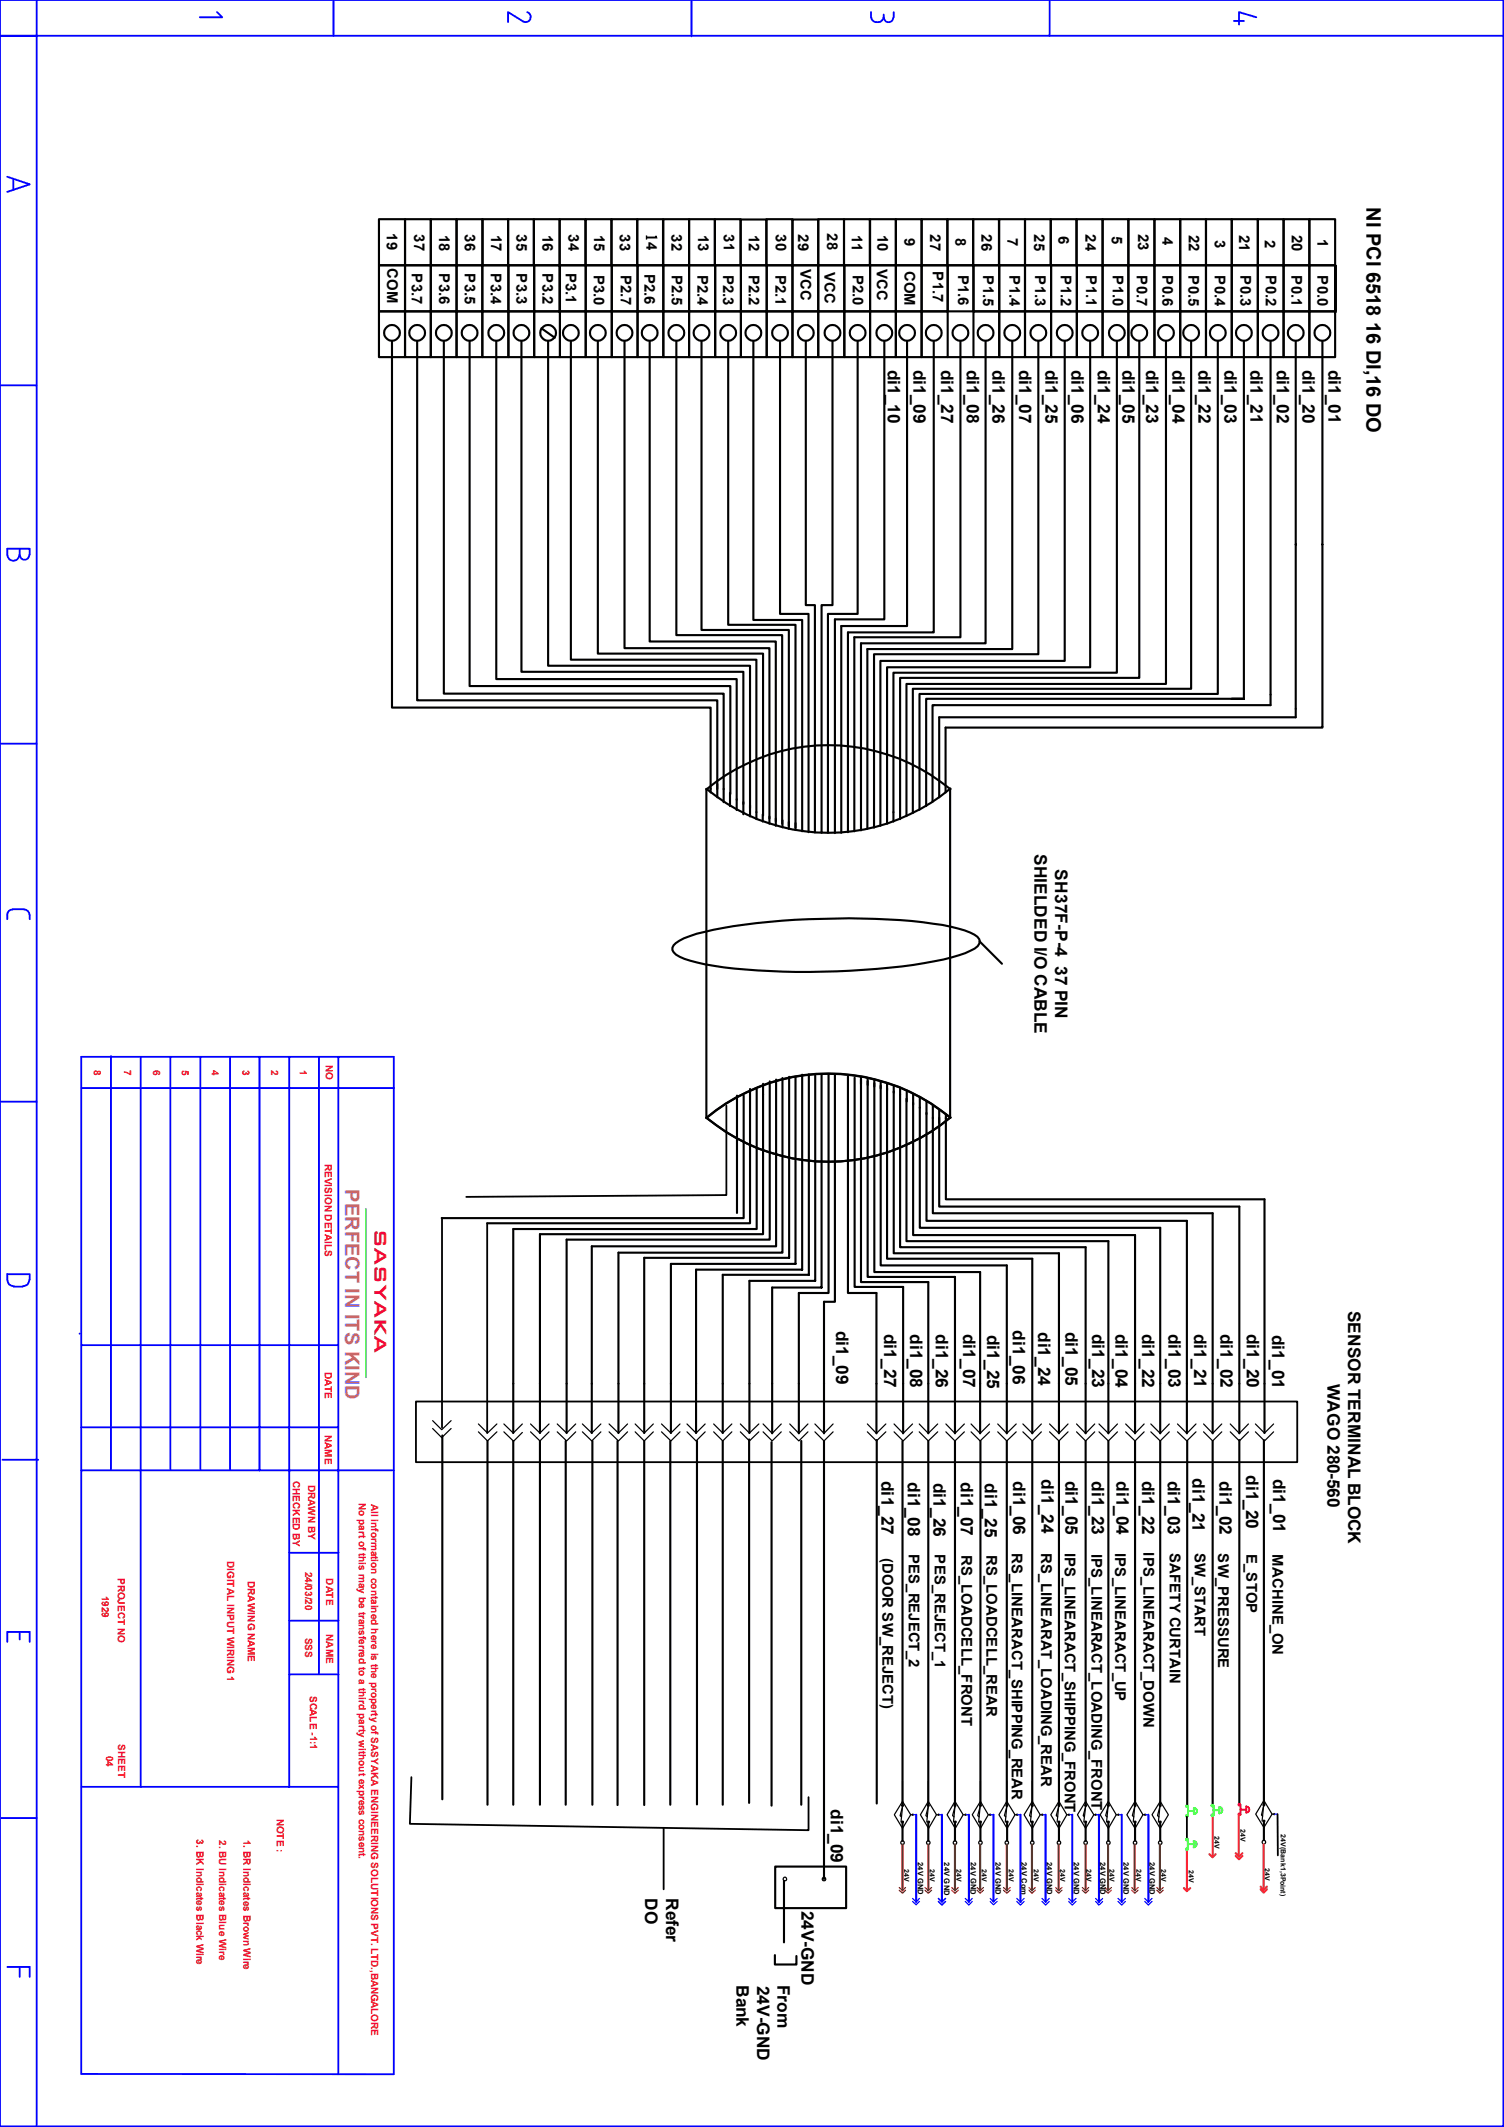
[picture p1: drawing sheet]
<svg xmlns="http://www.w3.org/2000/svg" width="210mm" height="297mm" viewBox="0 0 210 297" stroke-linecap="round" stroke-linejoin="round" font-family="sans-serif">
<g fill="none" stroke="#00f" stroke-width=".25">
<path d="M0 0h209.9v296.9h-209.9zM0 5h209.9M5.1 0v296.9M30.3 1.7l.7 .7h-3.1M46.6 0v5M73.6 1.7l.3 .1 .2 .6M74.1 2.4a.67 .67 0 0 1-1 .6l-2.1-1.3v1.4M96.6 0v5.1M121.6 1.7v.7M121.7 2.4a.86 .86 0 0 0 .8 .7 .86 .86 0 0 0 .9-.7M123.4 2a.75 .75 0 0 0 .2 .9 .75 .75 0 0 0 .9 .1l.3-.6M124.8 1.7v.7"/>
<path d="M146.6 0v5M172.3 2.9h1.4M175.4 2.4l-2.4-.7v1.7M1 24.7l3.1 1-3.1 1.1M1.9 25v1.5M.1 53.8h5M2.7 77.5a.85 .85 0 0 1-.8 .8 .85 .85 0 0 1-.9-.8v-.9h3.1v.9M2.8 76.6v.9a.68 .68 0 0 0 .6 .7 .68 .68 0 0 0 .7-.7M.1 103.8h5M1.8 127a.73 .73 0 0 0-.8 .8v.6M1.8 127h1.5M3.3 127a.73 .73 0 0 1 .8 .8"/>
<path d="M4.1 127.8v.6M.1 153.8h5M11.3 147.6h43.7v142h-43.7zM11.3 151.9h43.7M15.5 147.5v57.8M19.6 147.6v101.9M23.8 147.6v57.7M28 147.6v57.7M32.1 147.6v57.7M36.2 147.6v57.7M40.4 147.6v101.9M44.5 147.6v86.2"/>
<path d="M47.2 147.6v142M1.9 179.7h1.3M4.1 178.7a.87 .87 0 0 1-.9 .9M4.1 178.7v-.8h-3.1a1.32 1.32 0 0 0 .6 1.6l.3 .1M11.1 186.2h.1M11.3 199.3h35.9M11.3 187.8h35.9M.3 203.8h5M11.3 205.3h43.7M40.4 216.8h6.9M1 229.3v-1.4h3.1v1.4M2.8 227.9v1"/>
<path d="M40.4 233.8h6.9M40.4 226.3h6.9M.2 253.9h4.9M11.3 249.5h35.9M1 274.7h3.1v1.4M2.8 274.7v1.4"/>
</g>
<path d="M51.1 168.8v23.5" fill="none" stroke="#00dda5" stroke-width=".25"/>
<g fill="none" stroke="#000" stroke-width=".3">
<path d="M52.9 37h3.7v6.5h-3.7zM52.9 30.6h3.7v6.4h-3.7zM56.6 37h3.6v6.5h-3.6zM56.6 30.6h3.6v6.4h-3.6zM60.2 37h3.6v6.5h-3.6zM60.2 30.6h3.6v6.4h-3.6zM63.8 37h3.6v6.5h-3.6zM63.8 30.6h3.6v6.4h-3.6zM67.4 37h3.6v6.5h-3.6zM67.4 30.6h3.6v6.4h-3.6zM71 30.6h3.5v6.4h-3.5zM71 37h3.6v6.5h-3.6z"/>
<path d="M74.5 30.6h3.6v6.4h-3.6zM74.6 37h3.6v6.6v-6.6v6.6v-6.6v6.5h-3.6zM78.1 30.6h3.6v6.4h-3.6zM78.2 37h3.6v6.5h-3.6zM81.8 37h3.6v6.5h-3.6zM81.8 30.6h3.6v6.4h-3.6zM85.4 30.6h3.6v6.4h-3.6zM85.4 37h3.6v6.5h-3.6zM89 30.6h3.6v6.4h-3.6zM89 37h3.6v6.5h-3.6zM92.6 37h3.6v6.5h-3.6zM92.6 30.6h3.6v6.4h-3.6z"/>
<path d="M96.2 37h3.7v6.5h-3.7zM96.2 30.6h3.6v6.4h-3.6zM99.8 30.6h3.6v6.4h-3.6zM99.9 37h3.6v6.5h-3.6zM103.4 30.6h3.6v6.4h-3.6zM103.5 37h3.6v6.5h-3.6zM107 30.6h3.7v6.4h-3.7zM107.1 37h3.6v6.5h-3.6zM110.7 37h3.6v6.5h-3.6zM110.7 30.6h3.6v6.4h-3.6zM114.3 37h3.6v6.5h-3.6zM114.3 30.6h3.6v6.4h-3.6z"/>
<path d="M117.9 30.6h3.6v6.4h-3.6zM117.9 37h3.6v6.5h-3.6zM121.5 37h3.6v6.5h-3.6zM121.5 30.6h3.6v6.4h-3.6zM125.1 37h3.6v6.5h-3.6zM125.1 30.6h3.6v6.4h-3.6zM128.7 37h3.6v6.5h-3.6zM128.7 30.6h3.6v6.4h-3.6zM132.3 30.6h3.6v6.4h-3.6zM132.3 37h3.6v6.5h-3.6zM135.9 30.6h3.6v6.4h-3.6zM135.9 37h3.6v6.5h-3.6z"/>
<path d="M139.5 37h3.6v6.5h-3.6zM139.5 30.6h3.6v6.4h-3.6zM143.1 37h3.7v6.5h-3.7zM143.1 30.6h3.6v6.4h-3.6zM146.7 30.6h3.6v6.4h-3.6zM146.8 37h3.6v6.5h-3.6zM150.3 30.6h3.7v6.4h-3.7zM150.4 37h3.6v6.5h-3.6zM154 37h3.6v6.5h-3.6zM154 30.6h3.6v6.4h-3.6zM157.6 37h3.6v6.5h-3.6zM157.6 30.6h3.6v6.4h-3.6z"/>
<path d="M161.2 37h3.6v6.5h-3.6zM161.2 30.6h3.6v6.4h-3.6zM164.8 37h3.6v6.5h-3.6zM164.8 30.6h3.6v6.4h-3.6zM168.4 37h3.6v6.5h-3.6zM168.4 30.6h3.6v6.4h-3.6zM172 37h3.6v6.5h-3.6zM172 30.6h3.6v6.4h-3.6zM175.6 37h3.6v6.5h-3.6zM175.6 30.6h3.6v6.4h-3.6zM179.2 37h3.6v6.5h-3.6zM179.2 30.6h3.6v6.4h-3.6z"/>
<path d="M182.8 37h3.6v6.6v-6.6v6.6v-6.6v6.5h-3.6zM182.8 30.6h3.6v6.4h-3.6zM52.9 43.5h3.7v6.4h-3.7zM54.7 47.6v51.2h44.5v11.4M56.6 43.5h3.6v6.4h-3.6zM58.3 47.6v50.2h41.9v12.4M60.2 43.5h3.6v6.4h-3.6zM62 47.6v49.3h39v13.3M63.8 43.5h3.6v6.4h-3.6zM65.6 47.6v48.2h36.4v15.1M67.4 43.5h3.6v6.4h-3.6zM69.3 47.6v47.2h33.6v16.9"/>
<path d="M71 43.5h3.6v6.4h-3.6zM72.8 47.6v46.2h31v18.5M74.6 43.5h3.6v6.4h-3.6zM75.6 45.8l1.9 1.4M76.5 47.6v45.4h28.2v19.9M78.2 43.5h3.6v6.4h-3.6zM79.7 47.6v44.5h25.9v22.3M81.8 43.5h3.6v6.4h-3.6zM83.5 47.6v43.7h23.1v22.6M85.4 43.5h3.6v6.4h-3.6zM87.2 47.6v42.9h20.2v23.8M89 43.5h3.6v6.4h-3.6z"/>
<path d="M90.7 47.6v42h17.6v25.1M92.6 43.5h3.6v6.4h-3.6zM94.4 47.6v41.1h14.8v26.3M96.2 43.5h3.7v6.4h-3.7zM98 47.6v40.4h12.2v27.3M99.9 43.5h3.6v6.4h-3.6zM101.7 47.6v39.6h9.4v28.4M103.5 43.5h3.6v6.4h-3.6zM105.2 47.6v39h6.8v29.5M107.1 43.5h3.6v6.4h-3.6zM108.9 47.6v38.1h4v30.5M110.7 43.5h3.6v6.4h-3.6z"/>
<path d="M112.5 47.6v36.9h1.3v31.7M114.3 43.5h3.6v6.4h-3.6zM116.2 47.6v36.9h-1.5v31.8M117.9 43.5h3.6v6.4h-3.6zM119.8 47.6v38.1h-4.2v30.6M121.5 43.5h3.6v6.4h-3.6zM123.5 47.6v38.9h-6.9v29.8M125.1 43.5h3.6v6.4h-3.6zM126.7 47.6v39.8h-9.2v28.9M128.7 43.5h3.6v6.4h-3.6zM130.4 47.6v40.7h-12v27.9M132.3 49.9h3.6"/>
<path d="M134.1 47.6v41.4h-14.8v27.1M135.9 43.5h3.6v6.4h-3.6zM137.6 47.6v42.2h-17.4v26.2M139.5 43.5h3.6v6.4h-3.6zM141.4 47.6v43h-20.3v25.1M143.1 43.5h3.7v6.4h-3.7zM145 47.6v43.8h-23v24.2M146.8 43.5h3.6v6.4h-3.6zM148.7 47.6v44.7h-25.8v23M150.4 43.5h3.6v6.4h-3.6zM152.2 47.6v45.6h-28.3v21.8M154 43.5h3.6v6.4h-3.6z"/>
<path d="M156 47.6v46.3h-31.2v20.8M157.6 43.5h3.6v6.4h-3.6zM159.1 47.6v47.1h-33.4v19.7M161.2 43.5h3.6v6.4h-3.6zM162.8 47.6v47.9h-36.2v18.5M164.8 43.5h3.6v6.4h-3.6zM166.3 47.6v48.6h-38.8v17.3M168.4 43.5h3.6v6.4h-3.6zM170.1 47.6v49.3h-41.7v16.2M172 43.5h3.6v6.4h-3.6zM173.7 47.6v50M175.6 43.5h3.6v6.4h-3.6z"/>
<path d="M177.4 47.6v50.9h-47.2v13.5M179.2 43.5h3.6v6.4h-3.6zM180.9 47.6v52.6h-49.8v11.1M182.8 43.5h3.6v6.4h-3.6zM184.7 47.6v54h-52.7v9.1M172 97.6h1.7h-44.4v15M98.6 110.2v45.8M99.2 110.1v.6M100.2 109.5v1.8M101 110.2v1.8M101.9 110.7v1.9M102.9 111.6v1.5"/>
<path d="M103.8 112v1.7M104.7 112.5v1.5M106.5 113.7v1M107.4 114v1M108.3 114.3v1M109.3 114.6v.9M110.2 114.8v.9M111.1 114.9v1M132.7 110.2v45.8M132.7 110.1a26.6 26.6 0 0 1-34.1 .1M132.7 110.2a26.6 26.6 0 0 0-34.1 0M94.1 132a8.1 8.1 0 0 1 4.3-1.9 93.3 93.3 0 0 1 22-1.8 59.7 59.7 0 0 1 13.4 1.4 7.1 7.1 0 0 1 2.7 1.1 .84 .84 0 0 1 0 1.3 11.4 11.4 0 0 1-4.8 1.9 101.5 101.5 0 0 1-22.4 1.7 57.4 57.4 0 0 1-12.9-1.5 3.9 3.9 0 0 1-2.5-1.5v-.4z"/>
<path d="M136.8 131.4l3.1 3.2M98.6 156.1a26.6 26.6 0 0 1 34.1-.1 26.6 26.6 0 0 1-34.1 .1zM102.9 153v16.4M103.8 153v17.1h-42.1M104.7 152.1v18.7h-36.7M105.7 152.1v19.5h-34v28.5M106.6 151.3v21h-31.2v27.8M107.5 151v22.1h-28.4v27M108.4 150.7v23.3h-25.8v26.1M109.3 150.5v24.4h-22.9v25.2M110.2 150.4v25.2h-20.2v24.5M111.1 150.4v26.1h-17.4v23.6"/>
<path d="M112 150.1v27.2h-14.8v22.8M112.9 150v28h-12v22.1M113.8 150v28.9h-9.2v21.2M114.7 150v29.8h-6.9v20.4M115.7 150v30.6h-4.2v19.6M116.6 150v31.8h-1.5v18.4M118.4 150.3v30.3h4v19.6M119.3 150.5v29.2h6.8v20.5M120.2 150.7v28.3h9.4v21.2M120.2 150.4v.9M121.2 150.5v1M121.2 151v27.3h12.1v21.9"/>
<path d="M122.1 150.7v1M122.1 151.3v26.3h14.8v22.6M123 151.6v25.1h17.6v23.5M123 151v1M123.9 151.3v.9M123.9 152v23.8h20.2v24.4M124.8 152.4v22.6h23.1v25.2M124.8 151.6v1M125.7 151.9v22.3h25.9v26M126.6 153.4v19.9h28.2v26.9M126.6 152.3v1.5M127.5 152.7v1.6"/>
<path d="M127.5 154v18.5h31v27.7M128.4 153.2v1.5M128.4 154.6v16.8h33.6v28.8M129.4 155.4v15.1h36.3v29.7M129.4 153.7v1.9M130.3 154.3v1.8M130.3 156.1v13.3h39v30.8M131.1 156.1v12.4h42v31.7M131.1 154.9v1.9M132.1 155.6v.6M132.1 156.1v11.4h44.5v32.6M132.7 156.1a26.6 26.6 0 0 0-34.1 0"/>
<path d="M61.8 200.4v50.8M68.1 201.2v50.8M71.7 201.2v50.8M75.4 201.2v50.8M79 201.2v50.8M82.7 201.2v50.8M86.2 201.2v50.9M90 201.2v50.9M93.6 201.2v50.8M97.3 201.2v50.8M100.9 201.2v50.8M104.6 201v50.8"/>
<path d="M107.7 201.4v50.7M111.9 201.2v50.8M115.1 201.2v61.2M122.4 201.1v50.7M126 201.2v50.8M129.6 201.2v50.8M133.3 201.2v50.8M136.9 201.2v50.8M140.6 201.2v50.8M144.1 201.2v50.8M147.9 201.2v50.8M151.6 201.2v50.8"/>
<path d="M154.8 201.2v50.8M158.5 201.2v50.8M162 201.2v50.8M165.8 201.2v50.8M169.3 201.2v50.8M173.1 201.1v50.7M176.5 201.1v50.8M126 254.6v2.4M129.6 254.6v2.4M133.3 254.6v2.4M136.9 254.6v2.4M140.6 254.6v2.4"/>
<path d="M144.1 254.6v2.4M147.9 254.6v2.4M151.6 254.6v2.4M154.8 254.6v2.4M158.5 254.6v2.4M162 254.6v2.4M176.5 254.5v2.5M108.2 273v1.3h3v-1.2M108.2 260.6h10v5.8h-10zM109.5 262.6v8.6"/>
<circle cx="54.7" cy="46.5" r="1.1"/>
<circle cx="58.3" cy="46.5" r="1.1"/>
<circle cx="62" cy="46.5" r="1.1"/>
<circle cx="65.6" cy="46.5" r="1.1"/>
<circle cx="69.3" cy="46.5" r="1.1"/>
<circle cx="72.8" cy="46.5" r="1.1"/>
<circle cx="76.5" cy="46.5" r="1.1"/>
<circle cx="79.7" cy="46.5" r="1.1"/>
<circle cx="83.5" cy="46.5" r="1.1"/>
<circle cx="87.2" cy="46.5" r="1.1"/>
<circle cx="90.7" cy="46.5" r="1.1"/>
<circle cx="94.5" cy="46.5" r="1.1"/>
<circle cx="98" cy="46.5" r="1.1"/>
<circle cx="101.7" cy="46.5" r="1.1"/>
<circle cx="105.2" cy="46.5" r="1.1"/>
<circle cx="108.9" cy="46.5" r="1.1"/>
<circle cx="112.5" cy="46.5" r="1.1"/>
<circle cx="116.3" cy="46.5" r="1.1"/>
<circle cx="119.8" cy="46.5" r="1.1"/>
<circle cx="123.5" cy="46.5" r="1.1"/>
<circle cx="126.7" cy="46.5" r="1.1"/>
<circle cx="130.4" cy="46.5" r="1.1"/>
<circle cx="134.1" cy="46.5" r="1.1"/>
<circle cx="137.6" cy="46.5" r="1.1"/>
<circle cx="141.4" cy="46.5" r="1.1"/>
<circle cx="145" cy="46.5" r="1.1"/>
<circle cx="148.7" cy="46.5" r="1.1"/>
<circle cx="152.2" cy="46.5" r="1.1"/>
<circle cx="156" cy="46.5" r="1.1"/>
<circle cx="159.1" cy="46.5" r="1.1"/>
<circle cx="162.8" cy="46.5" r="1.1"/>
<circle cx="166.3" cy="46.5" r="1.1"/>
<circle cx="170.1" cy="46.5" r="1.1"/>
<circle cx="173.7" cy="46.5" r="1.1"/>
<circle cx="177.4" cy="46.5" r="1.1"/>
<circle cx="180.9" cy="46.5" r="1.1"/>
<circle cx="184.7" cy="46.5" r="1.1"/>
</g>
<g fill="none" stroke="#952500" stroke-width=".17">
<path d="M125.6 263.9l.4 .5 .4-.5M125.6 263.6l.4 .4 .4-.4M129.2 263.9l.4 .5 .5-.5M129.2 263.6l.4 .4 .5-.4M132.9 263.9l.4 .5 .5-.5M132.9 263.6l.4 .4 .5-.4M136.4 263.9l.5 .5 .4-.5M136.4 263.6l.5 .4 .4-.4M140.1 263.9l.5 .5 .5-.5M140.1 263.6l.5 .4 .5-.4M143.7 263.9l.4 .5 .5-.5M143.7 263.6l.4 .4 .5-.4"/>
<path d="M147.4 263.9l.4 .5 .5-.5M147.4 263.6l.4 .4 .5-.4M151.1 263.9l.5 .5 .4-.5M151.1 263.6l.5 .4 .4-.4M154.3 263.9l.4 .5 .5-.5M154.3 263.6l.4 .4 .5-.4M158 263.9l.5 .5 .4-.5M158 263.6l.5 .4 .4-.4M161.5 263.9l.5 .5 .4-.5M161.5 263.6l.5 .4 .4-.4"/>
</g>
<g fill="none" stroke="#000" stroke-width=".17">
<path d="M60.4 199.5l1.3 1.2 1.3-1.2M60.4 198.4l1.3 1.2 1.3-1.2M66.8 199.9l1.3 1.3 1.3-1.3M66.8 198.8l1.3 1.3 1.3-1.3M70.4 198.8l1.3 1.3 1.2-1.3M70.4 199.9l1.3 1.3M74.1 199.9l1.3 1.3 1.3-1.3M74.1 198.8l1.3 1.3 1.3-1.3M77.8 199.9l1.3 1.3 1.3-1.3M77.8 198.8l1.3 1.3 1.3-1.3M81.3 199.9l1.3 1.3 1.3-1.3M81.3 198.8l1.3 1.3 1.3-1.3"/>
<path d="M85 199.9l1.4 1.3 1.2-1.3M85 198.8l1.4 1.3 1.2-1.3M88.7 199.9l1.3 1.3 1.2-1.3M88.7 198.8l1.3 1.3 1.2-1.3M92.4 199.9l1.3 1.3 1.3-1.3M92.4 198.8l1.3 1.3 1.3-1.3M95.9 199.9l1.3 1.3 1.3-1.3M95.9 198.8l1.3 1.3 1.3-1.3M99.7 199.9l1.2 1.3 1.3-1.3M99.7 198.8l1.2 1.3 1.3-1.3M103.4 199.9l1.2 1.3 1.4-1.3M103.4 198.8l1.2 1.3 1.4-1.3"/>
<path d="M106.6 199.9l1.2 1.3 1.3-1.3M106.6 198.8l1.2 1.4 1.3-1.4M110.3 199.9l1.2 1.3 1.3-1.3M110.3 198.8l1.2 1.4 1.3-1.4M113.8 199.9l1.3 1.3 1.2-1.3M113.8 198.8l1.3 1.4 1.2-1.4M121.1 199.9l1.3 1.3 1.3-1.3M121.1 198.8l1.3 1.4 1.3-1.4M124.8 199.9l1.3 1.3 1.3-1.3M124.8 198.8l1.3 1.4 1.3-1.4M128.4 199.9l1.2 1.3 1.3-1.3M128.4 198.8l1.2 1.4 1.3-1.4"/>
<path d="M132.1 199.9l1.2 1.3 1.4-1.3M132.1 198.8l1.2 1.4 1.4-1.4M135.6 199.9l1.3 1.3 1.3-1.3M135.6 198.8l1.3 1.4 1.3-1.4M139.3 199.9l1.3 1.3 1.3-1.3M139.3 198.8l1.3 1.4 1.3-1.4M142.8 199.9l1.3 1.3 1.3-1.3M142.8 198.8l1.3 1.4 1.3-1.4M146.6 199.9l1.3 1.3 1.2-1.3M146.6 198.8l1.3 1.4 1.2-1.4M150.3 199.9l1.3 1.3 1.3-1.3M150.3 198.8l1.3 1.4 1.3-1.4"/>
<path d="M153.5 199.9l1.3 1.3 1.2-1.3M153.5 198.8l1.3 1.4 1.2-1.4M157.2 199.9l1.3 1.3 1.3-1.3M157.2 198.8l1.3 1.4 1.3-1.4M160.7 199.9l1.3 1.3 1.3-1.3M160.7 198.8l1.3 1.4 1.3-1.4M164.4 199.9l1.3 1.3 1.3-1.3M164.4 198.8l1.3 1.4 1.3-1.4M168.1 199.9l1.2 1.3 1.3-1.3M168.1 198.8l1.2 1.4 1.3-1.4M171.8 199.9l1.3 1.3 1.2-1.3M171.8 198.8l1.3 1.4 1.2-1.4"/>
<path d="M175.3 199.9l1.3 1.3 1.2-1.3M175.3 198.8l1.3 1.3 1.2-1.3M72.9 200l-1.2 1.3M125.9 253.7l-.2-.2 .3-1.2-.2 2.1M125.9 252.1h.3v.1l-.2 .1zM125.9 254.3h.3v.2l-.2 .1zM126 251.5l1.2 1.9-1.2 1.9-1.1-1.9zM126 248.7v3.3M127.2 253.4h.1M127.4 253.3l.2 .1h-.2zM129.5 252.1h.3v.1l-.2 .1zM129.5 253.7l-.2-.2 .3-1.2-.2 2.1"/>
<path d="M129.5 254.3h.3v.2l-.1 .1zM129.6 251.5l1.2 1.9-1.1 1.9-1.2-1.9zM129.6 248.7v3.3M130.8 253.4h.1M131 253.3l.1 .1h-.1zM133.2 252.1h.3v.1l-.2 .1zM133.2 253.7l-.2-.2 .3-1.2-.2 2.1M133.3 254.3h.2v.2l-.1 .1zM133.3 251.5l1.2 1.9-1.1 1.9-1.2-1.9zM133.3 248.7v3.3M134.5 253.4h.2M134.8 253.3l.1 .1h-.2z"/>
<path d="M136.7 253.7l-.2-.2 .4-1.2-.2 2.1M136.8 252.1h.2v.1l-.1 .1zM136.8 254.3h.2v.2l-.1 .1zM136.9 251.5l1.1 1.9-1.1 1.9-1.1-1.9zM136.9 248.7v3.3M138 253.4h.2M138.2 253.3l.1 .1h-.1zM140.5 252.1h.2v.1l-.1 .1zM140.5 253.7l-.2-.2 .3-1.2-.2 2.1M140.5 254.3h.3v.2l-.2 .1zM140.6 251.5l1.1 1.9-1.1 1.9-1.1-1.9zM140.6 248.7v3.3"/>
<path d="M141.7 253.4h.2M142 253.3l.1 .1h-.2zM144 253.7l-.2-.2 .3-1.2-.2 2.1M144 252.1h.3v.1l-.2 .1zM144 254.3h.3v.2l-.2 .1zM144.1 251.5l1.1 1.9-1.1 1.9-1.1-1.9zM144.1 248.7v3.3M145.2 253.4h.2M145.5 253.3l.1 .1h-.1zM147.7 253.7l-.2-.2 .3-1.2-.2 2.1M147.7 252.1h.3v.1l-.1 .1zM147.7 254.3h.3v.2l-.1 .1z"/>
<path d="M147.9 251.5l1.1 1.9-1.1 1.9-1.2-1.9zM147.9 248.7v3.3M149 253.4h.1M149.2 253.3l.2 .1h-.2zM151.4 253.7l-.1-.2 .3-1.2-.3 2.1M151.5 252.1h.2v.1l-.1 .1zM151.5 254.3h.2v.2l-.1 .1zM151.6 251.5l1.1 1.9-1.1 1.9-1.1-1.9zM152.7 253.4h.2M153 253.3l.1 .1h-.2zM154.6 253.7l-.2-.2 .3-1.2-.2 2.1M154.6 252.1h.3v.1l-.1 .1z"/>
<path d="M154.6 254.3h.3v.2l-.1 .1zM154.8 251.5l1.1 1.9-1.1 1.9-1.2-1.9zM155.9 253.4h.1M156.1 253.3l.2 .1h-.2zM158.3 253.7l-.2-.2 .4-1.2-.3 2.1M158.4 252.1h.2v.1l-.1 .1zM158.4 254.3h.2v.2l-.1 .1zM158.5 251.5l1.1 1.9-1.1 1.9-1.1-1.9zM159.6 253.4h.2M159.9 253.3l.1 .1h-.2zM161.8 253.7l-.2-.2 .4-1.2-.2 2.1M161.9 252.1h.2v.1l-.1 .1z"/>
<path d="M161.9 254.3h.2v.2l-.1 .1zM162 251.5l1.2 1.9-1.2 1.9-1.1-1.9zM176.3 253.6l-.2-.2 .3-1.2-.2 2.1M176.4 252h.2v.1l-.1 .1zM176.4 254.2h.2v.1l-.1 .1zM176.5 251.4l1.1 1.9-1.1 1.9-1.2-1.9zM176.5 248.6v3.3M177.6 253.3h.2M177.9 253.2l.1 .2h-.2z"/>
<circle cx="126" cy="257.3" r=".25"/>
<circle cx="129.6" cy="257.3" r=".25"/>
<circle cx="133.3" cy="257.3" r=".25"/>
<circle cx="136.9" cy="257.3" r=".25"/>
<circle cx="140.6" cy="257.3" r=".25"/>
<circle cx="144.1" cy="257.3" r=".25"/>
<circle cx="147.9" cy="257.3" r=".25"/>
<circle cx="151.6" cy="257.3" r=".25"/>
<circle cx="154.8" cy="257.3" r=".25"/>
<circle cx="158.5" cy="257.3" r=".25"/>
<circle cx="162" cy="257.3" r=".25"/>
<circle cx="176.5" cy="257.2" r=".25"/>
<circle cx="109.6" cy="262.4" r=".25"/>
<circle cx="115.1" cy="262.4" r=".25"/>
</g>
<path d="M126 257.6v6.4M129.6 257.6v6.4M133.3 257.6v6.4M136.9 257.6v6.4M140.6 257.6v6.4M144.1 257.6v6.4M147.8 257.6v6.4M151.6 257.6v6.4M154.7 257.6v6.4M158.5 257.6v6.4M162 257.6v6.4" fill="none" stroke="#952500" stroke-width=".3"/>
<g fill="none" stroke="#00f" stroke-width=".17">
<path d="M127.6 253.4h.3M131.2 253.4h.3M134.9 253.4h.4M138.4 253.4h.3M142.2 253.4h.3M145.7 253.4h.3M149.4 253.4h.3M153.1 253.4h.4M156.3 253.4h.3M160 253.4h.4M178 253.3h.4M127.4 265.5l.5 .5 .5-.5"/>
<path d="M127.4 265.1l.5 .5 .5-.5M131 265.5l.5 .5 .5-.5-.5 .5zM131 265.1l.5 .5 .5-.5-.5 .5zM134.8 265.5l.5 .5 .5-.5M134.8 265.1l.5 .5 .5-.5M138.3 265.5l.4 .5 .5-.5M138.3 265.1l.4 .5 .5-.5M142 265.5l.5 .5 .5-.5M142 265.1l.5 .5 .5-.5M145.5 265.5l.5 .5 .5-.5M145.5 265.1l.5 .5 .5-.5M149.2 265.5l.5 .5 .5-.5"/>
<path d="M149.2 265.1l.5 .5 .5-.5M153 265.5l.5 .5 .5-.5M153 265.1l.5 .5 .5-.5M156.1 265.5l.5 .5 .5-.5M156.1 265.1l.5 .5 .5-.5M159.9 265.5l.5 .5 .5-.5M159.9 265.1l.5 .5 .5-.5"/>
</g>
<path d="M127.9 253.4v12.2M131.5 253.4v12.2M135.3 253.4v12.2M138.7 253.4v12.2M142.5 253.4v12.2M146 253.4v12.2M149.7 253.4v12.2M153.5 253.4v12.2M156.6 253.4v12.2M160.4 253.4v12.2" fill="none" stroke="#00f" stroke-width=".3"/>
<path d="M101.4 154.4v12.5l-36.3 .2M61.7 170.1v29.2M68 170.8v29.3M58.1 195.7h123v8.5h-123zM57.4 248.2l-.2 6.5 55.7 .9v-4.6M92.7 255.2v8.6M165.7 253.7v3M178.4 253.3v5.8" fill="none" stroke="#000" stroke-width=".25"/>
<path d="M165.7 258.4v5.7M168.9 258.9l.4 .4 .5-.4M169.3 253.7v5.6M172.6 259.2l.4 .4 .5-.4M172.6 258.8l.4 .4 .5-.4M173 253.5v5.7M176.4 257.5v6.4M165.3 263.7l.4 .4 .5-.4M176 263.8l.4 .5 .5-.5M176 263.4l.4 .5 .5-.5" fill="none" stroke="#dd6e00" stroke-width=".3"/>
<g fill="none" stroke="#0f0" stroke-width=".25">
<path d="M165.6 252.1h.3v.2h-.2zM165.6 253.5h.3v.1l-.2 .1zM165.6 256.8h.3v.1l-.2 .1zM165.6 258.1h.3v.2l-.2 .1zM165.9 256.9v1.3M165.9 257.5h.8M165.9 252.2v1.4M165.9 252.9h.8M166.7 257.1a.42 .42 0 0 1 .4 .4 .42 .42 0 0 1-.4 .4M166.7 252.5a.42 .42 0 0 1 .4 .4 .42 .42 0 0 1-.4 .4zM166.7 257.1v.9M169.2 252.1h.2v.1l-.1 .1z"/>
<path d="M169.2 253.4h.2v.1l-.1 .1zM169.5 252.1v1.4M169.5 252.8h.8M170.3 253.2a.42 .42 0 0 0 .4-.4 .42 .42 0 0 0-.4-.5v.9"/>
</g>
<path d="M172.9 251.9h.3v.2h-.1zM172.9 253.3h.3v.1l-.1 .1zM173.2 252v1.4M173.2 252.7h.8M174 252.2v.9a.42 .42 0 0 0 .5-.4 .42 .42 0 0 0-.5-.4" fill="none" stroke="#f00" stroke-width=".25"/>
<text font-size="3.9" fill="#d00" x="52.3" y="171.6" transform="rotate(90 52.3 171.6)">sasyaka</text>
<text font-size="2.8" x="190.8" y="29" transform="rotate(90 190.8 29)">NI PCI 6518 16 DI,16 DO</text>
<text font-size="2.8" fill="#d0d" x="48.2" y="166.1" transform="rotate(90 48.2 166.1)">PERFECT IN ITS KIND</text>
<g font-size="2.4">
<text x="124" y="51.6" transform="rotate(90 124 51.6)">di1_10</text>
<text x="127.6" y="51.6" transform="rotate(90 127.6 51.6)">di1_09</text>
<text x="131.4" y="51.6" transform="rotate(90 131.4 51.6)">di1_27</text>
<text x="135" y="51.6" transform="rotate(90 135 51.6)">di1_08</text>
<text x="138.6" y="51.6" transform="rotate(90 138.6 51.6)">di1_26</text>
<text x="142.3" y="51.6" transform="rotate(90 142.3 51.6)">di1_07</text>
<text x="146" y="51.6" transform="rotate(90 146 51.6)">di1_25</text>
<text x="149.6" y="51.6" transform="rotate(90 149.6 51.6)">di1_06</text>
<text x="153.3" y="51.6" transform="rotate(90 153.3 51.6)">di1_24</text>
<text x="156.8" y="51.6" transform="rotate(90 156.8 51.6)">di1_05</text>
<text x="160.1" y="51.6" transform="rotate(90 160.1 51.6)">di1_23</text>
<text x="163.7" y="51.6" transform="rotate(90 163.7 51.6)">di1_04</text>
<text x="167.3" y="51.6" transform="rotate(90 167.3 51.6)">di1_22</text>
<text x="171" y="51.6" transform="rotate(90 171 51.6)">di1_03</text>
<text x="174.6" y="51.6" transform="rotate(90 174.6 51.6)">di1_21</text>
<text x="178.3" y="51.6" transform="rotate(90 178.3 51.6)">di1_02</text>
<text x="181.9" y="51.6" transform="rotate(90 181.9 51.6)">di1_20</text>
<text x="185.5" y="51.6" transform="rotate(90 185.5 51.6)">di1_01</text>
<text x="144.4" y="119.3" transform="rotate(90 144.4 119.3)">SHIELDED I/O CABLE</text>
<text x="147.3" y="121.4" transform="rotate(90 147.3 121.4)">SH37F-P-4 37 PIN</text>
<text x="116.8" y="185.8" transform="rotate(90 116.8 185.8)">di1_09</text>
<text x="141.4" y="185.8" transform="rotate(90 141.4 185.8)">di1_06</text>
<text x="148.8" y="186" transform="rotate(90 148.8 186)">di1_05</text>
<text x="188.3" y="183" transform="rotate(90 188.3 183)">SENSOR TERMINAL BLOCK</text>
<text x="123.4" y="186.2" transform="rotate(90 123.4 186.2)">di1_27</text>
<text x="127.1" y="186.3" transform="rotate(90 127.1 186.3)">di1_08</text>
<text x="130.7" y="186.3" transform="rotate(90 130.7 186.3)">di1_26</text>
<text x="134.5" y="186.2" transform="rotate(90 134.5 186.2)">di1_07</text>
<text x="137.8" y="186.4" transform="rotate(90 137.8 186.4)">di1_25</text>
<text x="144.9" y="186" transform="rotate(90 144.9 186)">di1_24</text>
<text x="152.5" y="186.2" transform="rotate(90 152.5 186.2)">di1_23</text>
<text x="155.7" y="186.2" transform="rotate(90 155.7 186.2)">di1_04</text>
<text x="159.5" y="186.2" transform="rotate(90 159.5 186.2)">di1_22</text>
<text x="163.2" y="186.2" transform="rotate(90 163.2 186.2)">di1_03</text>
<text x="166.8" y="186.2" transform="rotate(90 166.8 186.2)">di1_21</text>
<text x="170.4" y="186.2" transform="rotate(90 170.4 186.2)">di1_02</text>
<text x="174.1" y="186.2" transform="rotate(90 174.1 186.2)">di1_20</text>
<text x="177.6" y="186.4" transform="rotate(90 177.6 186.4)">di1_01</text>
<text x="185.4" y="193.3" transform="rotate(90 185.4 193.3)">WAGO 280-560</text>
<text x="123.1" y="206.8" transform="rotate(90 123.1 206.8)">di1_27</text>
<text x="126.7" y="207" transform="rotate(90 126.7 207)">di1_08</text>
<text x="130.3" y="207.1" transform="rotate(90 130.3 207.1)">di1_26</text>
<text x="134.2" y="207" transform="rotate(90 134.2 207)">di1_07</text>
<text x="137.5" y="207.1" transform="rotate(90 137.5 207.1)">di1_25</text>
<text x="141.5" y="206.8" transform="rotate(90 141.5 206.8)">di1_06</text>
<text x="145.4" y="206.6" transform="rotate(90 145.4 206.6)">di1_24</text>
<text x="148.8" y="206.8" transform="rotate(90 148.8 206.8)">di1_05</text>
<text x="152.4" y="206.8" transform="rotate(90 152.4 206.8)">di1_23</text>
<text x="155.9" y="206.8" transform="rotate(90 155.9 206.8)">di1_04</text>
<text x="159.5" y="206.8" transform="rotate(90 159.5 206.8)">di1_22</text>
<text x="163.1" y="206.8" transform="rotate(90 163.1 206.8)">di1_03</text>
<text x="166.5" y="206.4" transform="rotate(90 166.5 206.4)">di1_21</text>
<text x="170.3" y="206.8" transform="rotate(90 170.3 206.8)">di1_02</text>
<text x="174" y="206" transform="rotate(90 174 206)">di1_20</text>
<text x="177.8" y="206.5" transform="rotate(90 177.8 206.5)">di1_01</text>
<text x="116" y="252.6" transform="rotate(90 116 252.6)">di1_09</text>
<text x="90.1" y="265.1" transform="rotate(90 90.1 265.1)">DO</text>
<text x="93" y="265" transform="rotate(90 93 265)">Refer</text>
<text x="111.9" y="266.8" transform="rotate(90 111.9 266.8)">24V-GND</text>
<text x="102.8" y="277.2" transform="rotate(90 102.8 277.2)">Bank</text>
<text x="105.7" y="277.3" transform="rotate(90 105.7 277.3)">24V-GND</text>
<text x="108.6" y="277.2" transform="rotate(90 108.6 277.2)">From</text>
</g>
<text font-size="2.2" x="90.3" y="32.7" transform="rotate(90 90.3 32.7)">14</text>
<g font-size="2.1">
<text x="54" y="32.6" transform="rotate(90 54 32.6)">19</text>
<text x="57.8" y="32.7" transform="rotate(90 57.8 32.7)">37</text>
<text x="61.3" y="32.8" transform="rotate(90 61.3 32.8)">18</text>
<text x="64.9" y="32.7" transform="rotate(90 64.9 32.7)">36</text>
<text x="68.6" y="32.8" transform="rotate(90 68.6 32.8)">17</text>
<text x="72.1" y="32.7" transform="rotate(90 72.1 32.7)">35</text>
<text x="75.7" y="32.8" transform="rotate(90 75.7 32.8)">16</text>
<text x="79.4" y="32.7" transform="rotate(90 79.4 32.7)">34</text>
<text x="83" y="32.8" transform="rotate(90 83 32.8)">15</text>
<text x="86.5" y="32.7" transform="rotate(90 86.5 32.7)">33</text>
<text x="93.8" y="32.7" transform="rotate(90 93.8 32.7)">32</text>
<text x="97.5" y="32.8" transform="rotate(90 97.5 32.8)">13</text>
<text x="101.1" y="32.7" transform="rotate(90 101.1 32.7)">31</text>
<text x="104.6" y="32.8" transform="rotate(90 104.6 32.8)">12</text>
<text x="108.3" y="32.7" transform="rotate(90 108.3 32.7)">30</text>
<text x="111.5" y="32.7" transform="rotate(90 111.5 32.7)">29</text>
<text x="115.5" y="32.6" transform="rotate(90 115.5 32.6)">28</text>
<text x="119" y="32.8" transform="rotate(90 119 32.8)">11</text>
<text x="122.5" y="32.8" transform="rotate(90 122.5 32.8)">10</text>
<text x="126.3" y="33.3" transform="rotate(90 126.3 33.3)">9</text>
<text x="129.9" y="32.7" transform="rotate(90 129.9 32.7)">27</text>
<text x="133.4" y="33.3" transform="rotate(90 133.4 33.3)">8</text>
<text x="137.1" y="32.7" transform="rotate(90 137.1 32.7)">26</text>
<text x="140.7" y="33.2" transform="rotate(90 140.7 33.2)">7</text>
<text x="144.4" y="32.7" transform="rotate(90 144.4 32.7)">25</text>
<text x="147.8" y="33" transform="rotate(90 147.8 33)">6</text>
<text x="151.6" y="32.7" transform="rotate(90 151.6 32.7)">24</text>
<text x="155.2" y="33" transform="rotate(90 155.2 33)">5</text>
<text x="158.9" y="32.6" transform="rotate(90 158.9 32.6)">23</text>
<text x="162.3" y="33.1" transform="rotate(90 162.3 33.1)">4</text>
<text x="166" y="32.8" transform="rotate(90 166 32.8)">22</text>
<text x="169.6" y="33.4" transform="rotate(90 169.6 33.4)">3</text>
<text x="173" y="32.8" transform="rotate(90 173 32.8)">21</text>
<text x="176.6" y="33.4" transform="rotate(90 176.6 33.4)">2</text>
<text x="180.4" y="32.8" transform="rotate(90 180.4 32.8)">20</text>
<text x="184" y="33.4" transform="rotate(90 184 33.4)">1</text>
<text x="54.1" y="37.5" transform="rotate(90 54.1 37.5)">COM</text>
<text x="57.5" y="38.2" transform="rotate(90 57.5 38.2)">P3.7</text>
<text x="61.3" y="38.2" transform="rotate(90 61.3 38.2)">P3.6</text>
<text x="64.9" y="38.2" transform="rotate(90 64.9 38.2)">P3.5</text>
<text x="68.5" y="38.2" transform="rotate(90 68.5 38.2)">P3.4</text>
<text x="72.1" y="38.2" transform="rotate(90 72.1 38.2)">P3.3</text>
<text x="75.7" y="38.2" transform="rotate(90 75.7 38.2)">P3.2</text>
<text x="79" y="38.1" transform="rotate(90 79 38.1)">P3.1</text>
<text x="82.9" y="38.4" transform="rotate(90 82.9 38.4)">P3.0</text>
<text x="86.7" y="38.4" transform="rotate(90 86.7 38.4)">P2.7</text>
<text x="90" y="38.2" transform="rotate(90 90 38.2)">P2.6</text>
<text x="93.8" y="38.4" transform="rotate(90 93.8 38.4)">P2.5</text>
<text x="97.4" y="38.4" transform="rotate(90 97.4 38.4)">P2.4</text>
<text x="101" y="38.4" transform="rotate(90 101 38.4)">P2.3</text>
<text x="104.6" y="38.4" transform="rotate(90 104.6 38.4)">P2.2</text>
<text x="108.3" y="38.4" transform="rotate(90 108.3 38.4)">P2.1</text>
<text x="111.8" y="37.6" transform="rotate(90 111.8 37.6)">VCC</text>
<text x="115.1" y="38" transform="rotate(90 115.1 38)">VCC</text>
<text x="119.1" y="38.4" transform="rotate(90 119.1 38.4)">P2.0</text>
<text x="122.4" y="37.5" transform="rotate(90 122.4 37.5)">VCC</text>
<text x="126.3" y="37.8" transform="rotate(90 126.3 37.8)">COM</text>
<text x="130.3" y="37.9" transform="rotate(90 130.3 37.9)">P1.7</text>
<text x="133.8" y="38.4" transform="rotate(90 133.8 38.4)">P1.6</text>
<text x="137.3" y="38.4" transform="rotate(90 137.3 38.4)">P1.5</text>
<text x="141" y="38.4" transform="rotate(90 141 38.4)">P1.4</text>
<text x="144.6" y="38.4" transform="rotate(90 144.6 38.4)">P1.3</text>
<text x="148.1" y="38.4" transform="rotate(90 148.1 38.4)">P1.2</text>
<text x="151.7" y="38.4" transform="rotate(90 151.7 38.4)">P1.1</text>
<text x="155.4" y="38.4" transform="rotate(90 155.4 38.4)">P1.0</text>
<text x="158.8" y="38.4" transform="rotate(90 158.8 38.4)">P0.7</text>
<text x="162.3" y="38.4" transform="rotate(90 162.3 38.4)">P0.6</text>
<text x="165.9" y="38.4" transform="rotate(90 165.9 38.4)">P0.5</text>
<text x="169.6" y="38.4" transform="rotate(90 169.6 38.4)">P0.4</text>
<text x="173.2" y="38.4" transform="rotate(90 173.2 38.4)">P0.3</text>
<text x="176.7" y="38.4" transform="rotate(90 176.7 38.4)">P0.2</text>
<text x="180.3" y="38.4" transform="rotate(90 180.3 38.4)">P0.1</text>
<text x="184" y="38.4" transform="rotate(90 184 38.4)">P0.0</text>
<text x="123.2" y="217.6" transform="rotate(90 123.2 217.6)">(DOOR SW_REJECT)</text>
<text x="126.9" y="217" transform="rotate(90 126.9 217)">PES_REJECT_2</text>
<text x="130.6" y="217" transform="rotate(90 130.6 217)">PES_REJECT_1</text>
<text x="134.3" y="217.1" transform="rotate(90 134.3 217.1)">RS_LOADCELL_FRONT</text>
<text x="137.8" y="217.1" transform="rotate(90 137.8 217.1)">RS_LOADCELL_REAR</text>
<text x="141.3" y="216.8" transform="rotate(90 141.3 216.8)">RS_LINEARACT_SHIPPING_REAR</text>
<text x="145.4" y="216.9" transform="rotate(90 145.4 216.9)">RS_LINEARAT_LOADING_REAR</text>
<text x="148.7" y="216.9" transform="rotate(90 148.7 216.9)">IPS_LINEARACT_SHIPPING_FRONT</text>
<text x="152.4" y="217" transform="rotate(90 152.4 217)">IPS_LINEARACT_LOADING_FRONT</text>
<text x="155.7" y="216.9" transform="rotate(90 155.7 216.9)">IPS_LINEARACT_UP</text>
<text x="159.7" y="216.7" transform="rotate(90 159.7 216.7)">IPS_LINEARACT_DOWN</text>
<text x="163.4" y="216.8" transform="rotate(90 163.4 216.8)">SAFETY CURTAIN</text>
<text x="166.8" y="216.9" transform="rotate(90 166.8 216.9)">SW_START</text>
<text x="170.1" y="216.9" transform="rotate(90 170.1 216.9)">SW_PRESSURE</text>
<text x="174.1" y="217" transform="rotate(90 174.1 217)">E_STOP</text>
<text x="177.7" y="217" transform="rotate(90 177.7 217)">MACHINE_ON</text>
</g>
<g font-size="1.4" fill="#f00">
<text x="13.1" y="149.4" transform="rotate(90 13.1 149.4)">8</text>
<text x="17.4" y="149.4" transform="rotate(90 17.4 149.4)">7</text>
<text x="21.4" y="149.4" transform="rotate(90 21.4 149.4)">6</text>
<text x="25.4" y="149.4" transform="rotate(90 25.4 149.4)">5</text>
<text x="29.6" y="149.4" transform="rotate(90 29.6 149.4)">4</text>
<text x="33.9" y="149.4" transform="rotate(90 33.9 149.4)">3</text>
<text x="37.9" y="149.4" transform="rotate(90 37.9 149.4)">2</text>
<text x="41.9" y="149.5" transform="rotate(90 41.9 149.5)">1</text>
<text x="45.5" y="148.7" transform="rotate(90 45.5 148.7)">NO</text>
<text x="45.4" y="162.5" transform="rotate(90 45.4 162.5)">REVISION DETAILS</text>
<text x="45.4" y="191.6" transform="rotate(90 45.4 191.6)">DATE</text>
<text x="45.4" y="200.4" transform="rotate(90 45.4 200.4)">NAME</text>
<text x="40.9" y="206.8" transform="rotate(90 40.9 206.8)">CHECKED BY</text>
<text x="43.1" y="207.3" transform="rotate(90 43.1 207.3)">DRAWN BY</text>
<text x="50.1" y="209.8" transform="rotate(90 50.1 209.8)">No part of this may be transferred to a third party without express consent.</text>
<text x="51.8" y="210" transform="rotate(90 51.8 210)">All information contained here is the property of SASYAKA ENGINEERING SOLUTIONS PVT. LTD.,BANGALORE</text>
<text x="16.5" y="220.3" transform="rotate(90 16.5 220.3)">PROJECT NO</text>
<text x="31.7" y="217.9" transform="rotate(90 31.7 217.9)">DIGITAL INPUT WIRING 1</text>
<text x="34.6" y="220.8" transform="rotate(90 34.6 220.8)">DRAWING NAME</text>
<text x="42.6" y="219.5" transform="rotate(90 42.6 219.5)">24/03/20</text>
<text x="45.5" y="220.4" transform="rotate(90 45.5 220.4)">DATE</text>
<text x="14.2" y="222.8" transform="rotate(90 14.2 222.8)">1929</text>
<text x="42.6" y="228.7" transform="rotate(90 42.6 228.7)">SSS</text>
<text x="45.5" y="228.2" transform="rotate(90 45.5 228.2)">NAME</text>
<text x="43.3" y="236.8" transform="rotate(90 43.3 236.8)">SCALE -1:1</text>
<text x="14.8" y="245.1" transform="rotate(90 14.8 245.1)">04</text>
<text x="16.5" y="243.6" transform="rotate(90 16.5 243.6)">SHEET</text>
<text x="27.4" y="256.8" transform="rotate(90 27.4 256.8)">3. BK Indicates Black Wire</text>
<text x="30.6" y="256.9" transform="rotate(90 30.6 256.9)">2. BU Indicates Blue Wire</text>
<text x="34" y="256.9" transform="rotate(90 34 256.9)">1. BR Indicates Brown Wire</text>
<text x="38.6" y="254" transform="rotate(90 38.6 254)">NOTE :</text>
</g>
<g font-size="1.1">
<text x="128.2" y="260" transform="rotate(90 128.2 260)">24V GND</text>
<text x="131.9" y="260.1" transform="rotate(90 131.9 260.1)">24V GND</text>
<text x="135.5" y="260" transform="rotate(90 135.5 260)">24V GND</text>
<text x="139" y="260" transform="rotate(90 139 260)">24V GND</text>
<text x="142.7" y="260" transform="rotate(90 142.7 260)">24V Com</text>
<text x="146.2" y="260" transform="rotate(90 146.2 260)">24V GND</text>
<text x="149.9" y="260" transform="rotate(90 149.9 260)">24V GND</text>
<text x="153.6" y="260" transform="rotate(90 153.6 260)">24V GND</text>
<text x="156.9" y="260" transform="rotate(90 156.9 260)">24V GND</text>
<text x="160.5" y="260" transform="rotate(90 160.5 260)">24V GND</text>
</g>
<g font-size="1">
<text x="169.6" y="256.3" transform="rotate(90 169.6 256.3)">24V</text>
<text x="173.2" y="255.4" transform="rotate(90 173.2 255.4)">24V</text>
<text x="178.9" y="256.1" transform="rotate(90 178.9 256.1)">24V(Bank1,3Point)</text>
<text x="126.2" y="261" transform="rotate(90 126.2 261)">24V</text>
<text x="129.8" y="261" transform="rotate(90 129.8 261)">24V</text>
<text x="133.6" y="261" transform="rotate(90 133.6 261)">24V</text>
<text x="137.1" y="261" transform="rotate(90 137.1 261)">24V</text>
<text x="140.9" y="261" transform="rotate(90 140.9 261)">24V</text>
<text x="144.4" y="261" transform="rotate(90 144.4 261)">24V</text>
<text x="148.1" y="261" transform="rotate(90 148.1 261)">24V</text>
<text x="151.7" y="261" transform="rotate(90 151.7 261)">24V</text>
<text x="155" y="261" transform="rotate(90 155 261)">24V</text>
<text x="158.7" y="261" transform="rotate(90 158.7 261)">24V</text>
<text x="162.1" y="261" transform="rotate(90 162.1 261)">24V</text>
<text x="166" y="261.1" transform="rotate(90 166 261.1)">24V</text>
<text x="176.6" y="260.8" transform="rotate(90 176.6 260.8)">24V</text>
</g>
</svg>
